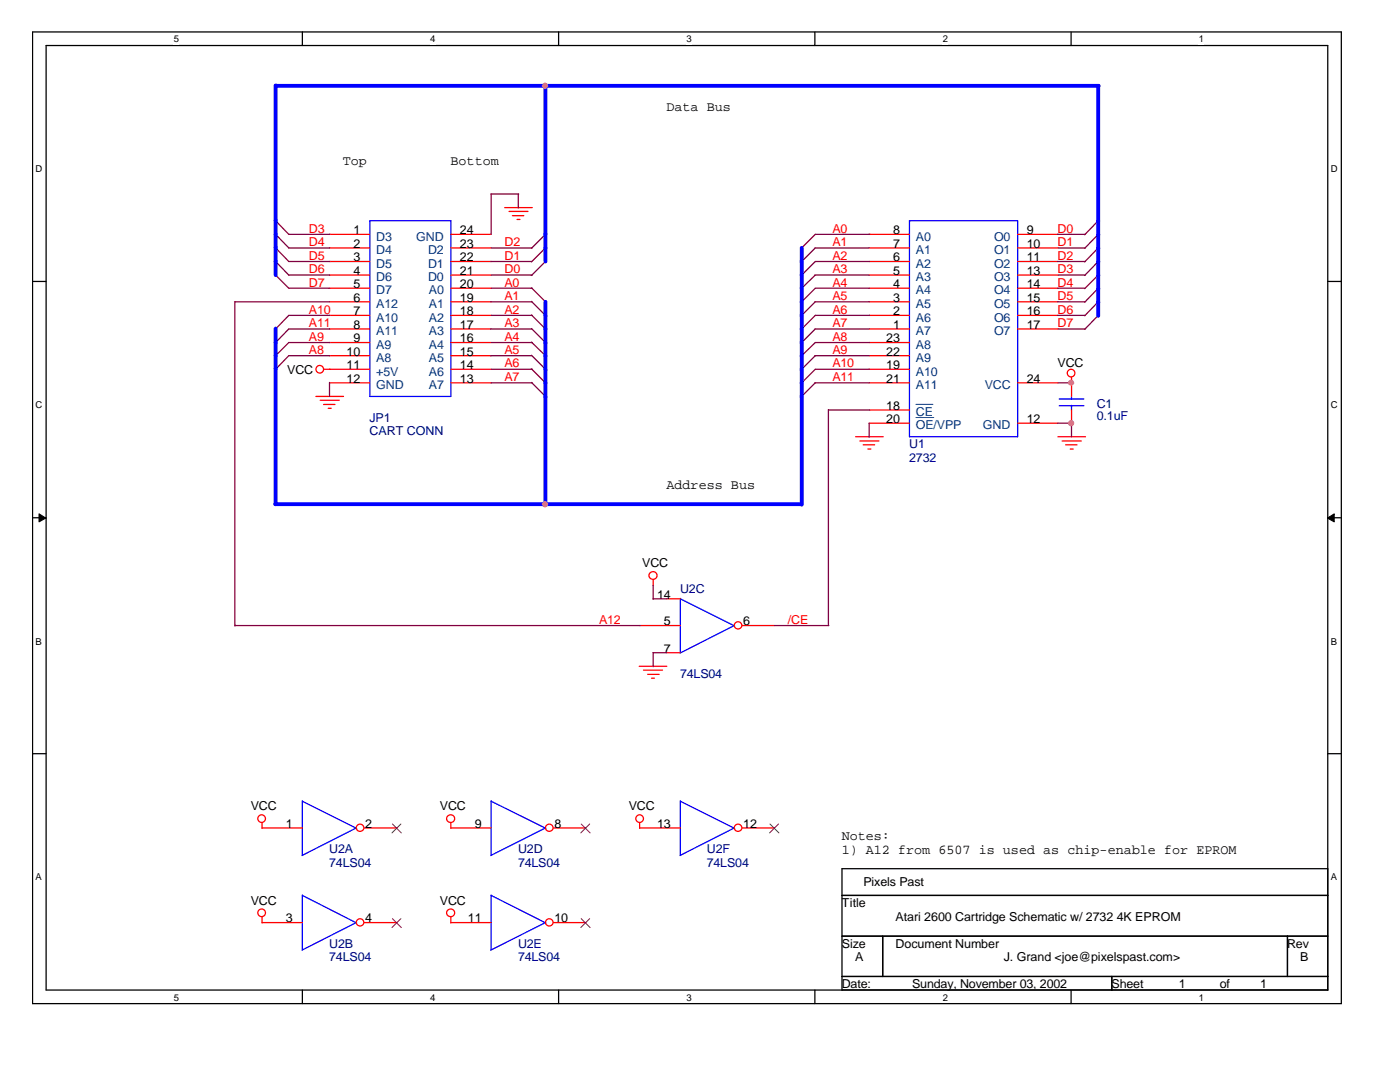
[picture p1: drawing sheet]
<svg xmlns="http://www.w3.org/2000/svg" width="279mm" height="216mm" viewBox="0 0 279 216" stroke-linecap="round" stroke-linejoin="round" font-family="sans-serif">
<path d="M6.5 6.4h261.2v193.9h-261.2zM9.2 9.1h255.8v188.5h-255.8z" fill="none" stroke="#000" stroke-width=".25"/>
<g fill="#fff">
<path d="M34.7 6.8h1v2.1h-1z"/>
<path d="M34.7 198h1v2.1h-1z"/>
</g>
<path d="M60.3 6.4v2.7M60.3 197.6v2.7" fill="none" stroke="#000" stroke-width=".25"/>
<g fill="#fff">
<path d="M85.9 6.8h1v2.1h-1z"/>
<path d="M85.9 198h1v2.1h-1z"/>
</g>
<path d="M111.5 6.4v2.7M111.5 197.6v2.7" fill="none" stroke="#000" stroke-width=".25"/>
<g fill="#fff">
<path d="M137 6.8h1v2.1h-1z"/>
<path d="M137 198h1v2.1h-1z"/>
</g>
<path d="M162.6 6.4v2.7M162.6 197.6v2.7" fill="none" stroke="#000" stroke-width=".25"/>
<g fill="#fff">
<path d="M188.1 6.8h1v2.1h-1z"/>
<path d="M188.1 198h1v2.1h-1z"/>
</g>
<path d="M213.8 6.4v2.7M213.8 197.6v2.7" fill="none" stroke="#000" stroke-width=".25"/>
<g fill="#fff">
<path d="M239.3 6.8h1v2.1h-1z"/>
<path d="M239.3 198h1v2.1h-1z"/>
<path d="M7.1 32.7h1.4v2.1h-1.4z"/>
<path d="M265.6 32.7h1.4v2.1h-1.4z"/>
<path d="M7.1 79.8h1.4v2.1h-1.4z"/>
<path d="M265.6 79.8h1.4v2.1h-1.4z"/>
</g>
<path d="M6.5 56.2h2.7M265 56.2h2.7" fill="none" stroke="#000" stroke-width=".25"/>
<g fill="#fff">
<path d="M7.1 126.9h1.3v2.1h-1.3z"/>
<path d="M265.6 126.9h1.3v2.1h-1.3z"/>
</g>
<path d="M6.5 103.3h2.7M265 103.3h2.7" fill="none" stroke="#000" stroke-width=".25"/>
<g fill="#000" stroke="#000" stroke-width=".2">
<path d="M7.8 102.5l1.3 .9-1.3 .7z" fill-rule="evenodd"/>
<path d="M264.9 103.4l1.4-.9v1.6z" fill-rule="evenodd"/>
</g>
<g fill="#fff">
<path d="M7.1 174h1.3v2.1h-1.3z"/>
<path d="M265.6 174h1.3v2.1h-1.3z"/>
</g>
<path d="M6.5 150.4h2.7M265 150.4h2.7M168 173.3h97v24.3h-97zM168 178.7h97M168 186.8h97M168 194.8h97M176.2 186.8v8M221.9 194.8v2.8M256.9 186.8v8" fill="none" stroke="#000" stroke-width=".25"/>
<g fill="none" stroke="#f00" stroke-width=".25">
<path d="M65.8 46.8h8M65.8 49.5h8M65.8 52.2h8M65.8 54.9h8M65.8 57.5h8M90 46.8h8M90 49.5h8M90 52.2h8M90 54.9h8M90 57.5h8M100.7 41.4h5.5M101.6 42.2h3.8"/>
<path d="M102.3 43h2.2M103.2 43.8h.6M173.5 46.8h8M173.5 49.5h8M173.5 52.2h8M173.5 54.9h8M173.5 57.5h8M203.1 46.8h8M203.1 49.5h8M203.1 52.2h8M203.1 54.9h8M203.1 57.5h8"/>
<path d="M63.1 79.1h5.5M63.9 79.9h3.8M64.7 73.7h9.1M65.8 60.2h8M65.8 62.9h8M65.8 65.6h8M65.8 68.4h8M65.8 71h8M65.8 76.4h8M90 73.7h8M90 60.2h8M90 62.9h8"/>
<path d="M90 65.6h8M90 68.4h8M90 71h8M90 76.4h8M173.5 73.7h8M173.5 60.2h8M173.5 62.9h8M173.5 65.6h8M173.5 68.4h8M173.5 71h8M173.5 76.4h8M203.1 60.2h8"/>
<path d="M203.1 62.9h8M203.1 65.6h8M203.1 76.4h8M213.8 75.3v3.8M64.6 80.7h2.3M65.5 81.5h.6M170.7 87.1h5.6M171.6 88h3.8M172.3 88.8h2.3M173.2 89.6h.6M173.5 81.8h8M173.5 84.4h8"/>
<path d="M203.1 84.4h8M211.1 87.1h5.5M212 88h3.8M212.7 88.8h2.2M213.6 89.6h.6M213.8 81.8v2.6M130.4 115.7v1.2M133.1 119.5h2.7M127.6 133h5.5M127.7 124.8h8.1M128.4 133.7h3.8M129.3 134.6h2.2"/>
<path d="M130 135.3h.6M133.1 130.2h2.7M148.1 124.8h6.5M52.3 164.2v1.1M52.3 165.2h8M72.7 165.2h6.5M90 164.2v1.1M90 165.2h8M110.5 165.2h6.4M127.7 164.2v1.1M127.7 165.2h8.1M148.1 165.2h6.5"/>
<path d="M52.3 183v1.2M52.3 184.1h8M72.7 184.1h6.5M90 183v1.2M90 184.1h8M110.5 184.1h6.4"/>
<circle cx="63.8" cy="73.7" r=".76"/>
<circle cx="213.8" cy="74.4" r=".76"/>
<circle cx="130.3" cy="114.8" r=".79"/>
<circle cx="147.3" cy="124.8" r=".74"/>
<circle cx="52.2" cy="163.3" r=".76"/>
<circle cx="71.9" cy="165.2" r=".74"/>
<circle cx="90" cy="163.4" r=".79"/>
<circle cx="109.6" cy="165.2" r=".74"/>
<circle cx="127.7" cy="163.3" r=".76"/>
<circle cx="147.3" cy="165.2" r=".74"/>
<circle cx="52.2" cy="182.1" r=".76"/>
<circle cx="71.9" cy="184.1" r=".74"/>
<circle cx="90" cy="182.2" r=".79"/>
<circle cx="109.6" cy="184.1" r=".74"/>
</g>
<g fill="none" stroke="#00f" stroke-width=".25">
<path d="M73.8 44.1h16.2v35h-16.2zM181.5 44.1h21.6v43h-21.6zM211.4 79.6h4.9M213.8 79.1v.6M211.4 81h4.9M213.8 80.9v.9M135.8 119.4v10.8M135.8 119.5l10.8 5.4M146.5 124.8l-10.8 5.5M60.3 159.9l10.9 5.4M60.3 159.8v10.8M98 159.8v10.8"/>
<path d="M98 159.9l10.9 5.4M135.8 159.9l10.8 5.4M135.8 159.8v10.8M60.3 178.6v10.9M60.3 178.7l10.9 5.5M71.1 165.2l-10.8 5.5M98 178.7l10.9 5.5M98 178.6v10.9M108.9 165.2l-11 5.5M146.5 165.2l-10.8 5.5M71.1 184.1l-10.8 5.5M108.9 184.1l-11 5.5"/>
</g>
<path d="M182.8 80.7h3.4M182.8 83.3h3.6" fill="none" stroke="#004080" stroke-width=".2"/>
<path d="M78.3 164.4l1.8 1.8M80 164.4l-1.8 1.8M116 164.4l1.8 1.8M117.7 164.4l-1.8 1.8M153.7 164.4l1.7 1.8M155.4 164.4l-1.8 1.8M78.3 183.3l1.8 1.8M80 183.3l-1.8 1.8M116 183.3l1.8 1.8M117.7 183.3l-1.8 1.8" fill="none" stroke="#804000" stroke-width=".2"/>
<g fill="none" stroke="#800040" stroke-width=".25">
<path d="M98 38.6v8.2M98 38.7h5.5M103.4 38.7v2.8M54.9 49.4l2.7 2.8h8.2M54.9 52.1l2.7 2.8h8.2M54.9 46.7l2.7 2.8h8.2M54.9 44l2.7 2.8h8.2M54.9 54.8l2.7 2.7h8.2M97.9 52.2h8.2M98 49.5h8.2M98 54.9h8.2M98 57.5h8.2"/>
<path d="M106.1 57.4l2.8 2.8M108.9 46.8l-2.8 2.8M108.9 49.5l-2.8 2.8M108.9 52.2l-2.8 2.8M162.6 49.5h10.9M162.6 54.9h10.9M162.7 49.5l-2.8 2.8M162.7 54.9l-2.8 2.7M173.5 46.8h-10.8l-2.8 2.8M173.5 52.2h-10.8l-2.8 2.8M173.5 57.5h-10.8l-2.8 2.8M211 52.2h5.6"/>
<path d="M211 46.8h5.6M211 57.5h5.6M211.1 49.5h5.5M211.1 54.9h5.5M219.2 57.5l-2.7 2.8M219.2 54.9l-2.7 2.7M219.2 44.1l-2.7 2.7M219.2 52.2l-2.7 2.8M219.2 49.5l-2.7 2.8M219.2 46.8l-2.7 2.8M46.8 60.2h19M46.9 60.2v64.7"/>
<path d="M65.8 76.3v2.8M65.8 62.9h-8.2l-2.7 2.8M65.8 65.6h-8.2l-2.7 2.8M65.8 68.4h-8.2l-2.7 2.7M65.8 71h-8.2l-2.7 2.8M97.9 60.2h8.2M97.9 65.6h8.2M97.9 71h8.2M98 76.4h8.2M98 62.9h8.2M98 68.4h8.2M98 73.7h8.2"/>
<path d="M106.1 60.1l2.8 2.8M106.1 62.8l2.8 2.8M106.1 65.6l2.8 2.8M106.1 68.3l2.8 2.7M106.1 70.9l2.8 2.8M106.1 73.6l2.8 2.8M106.1 76.3l2.8 2.8M162.6 76.4h10.9M162.6 60.2h10.9M162.6 65.6h10.9M162.6 71h10.9M162.7 60.2l-2.8 2.8"/>
<path d="M162.7 65.6l-2.8 2.8M162.7 71l-2.8 2.8M162.7 76.4l-2.8 2.8M173.5 62.9h-10.8l-2.8 2.8M173.5 68.4h-10.8l-2.8 2.7M173.5 73.7h-10.8l-2.8 2.8M211 62.9h5.6M211.1 76.4h2.8M211.1 60.2h5.5M211.1 65.6h5.5M219.2 62.9l-2.7 2.8M219.2 60.2l-2.7 2.8"/>
<path d="M165.3 81.7v43.1M165.3 81.8h8.2M173.5 84.4v2.8M211.1 84.4h2.8M213.8 84.4v2.7M130.3 119.5h2.8M130.4 116.8v2.8M46.9 124.8h80.8M130.3 130.2h2.8M130.4 130.2v2.8M154.6 124.8h10.8"/>
</g>
<path d="M55 17v37.9M55 17.1h164.3M108.9 17v35.2M219.2 17.1v45.9M160 49.5v51.2M55 65.6v35M108.9 60.2v40.5M54.9 100.6h105.1" fill="none" stroke="#00f" stroke-width=".76"/>
<g fill="#f0f" stroke="#f0f" stroke-width=".25">
<circle cx="213.8" cy="76.4" r=".48"/>
<circle cx="213.8" cy="84.4" r=".5"/>
<circle cx="108.8" cy="17.1" r=".5"/>
<circle cx="108.8" cy="100.6" r=".5"/>
</g>
<g font-size="2.7">
<text x="133" y="22.2">Data Bus</text>
<text x="68.4" y="32.9">Top</text>
<text x="89.9" y="32.9">Bottom</text>
<text x="133" y="97.6">Address Bus</text>
<text x="168" y="167.6">Notes:</text>
<text x="168" y="170.4">1) A12 from 6507 is used as chip-enable for EPROM</text>
</g>
<g font-size="2.5" fill="#f00">
<text x="61.6" y="46.4">D3</text>
<text x="166.1" y="46.4">A0</text>
<text x="211.1" y="46.4">D0</text>
<text x="61.6" y="49.1">D4</text>
<text x="61.6" y="51.8">D5</text>
<text x="100.7" y="49.1">D2</text>
<text x="100.7" y="51.8">D1</text>
<text x="166.1" y="49.1">A1</text>
<text x="166.1" y="51.8">A2</text>
<text x="211.1" y="51.8">D2</text>
<text x="211.1" y="49.1">D1</text>
<text x="61.6" y="54.5">D6</text>
<text x="61.6" y="57.2">D7</text>
<text x="100.7" y="54.5">D0</text>
<text x="100.7" y="57.2">A0</text>
<text x="100.7" y="59.9">A1</text>
<text x="166.1" y="54.5">A3</text>
<text x="166.1" y="57.2">A4</text>
<text x="166.1" y="59.9">A5</text>
<text x="211.1" y="59.9">D5</text>
<text x="211.1" y="54.5">D3</text>
<text x="211.1" y="57.2">D4</text>
<text x="61.6" y="62.6">A10</text>
<text x="61.6" y="65.3">A11</text>
<text x="100.7" y="62.6">A2</text>
<text x="100.7" y="65.3">A3</text>
<text x="166.1" y="62.6">A6</text>
<text x="166.1" y="65.3">A7</text>
<text x="211.1" y="62.6">D6</text>
<text x="211.1" y="65.3">D7</text>
<text x="61.6" y="68">A9</text>
<text x="61.6" y="70.7">A8</text>
<text x="100.7" y="68">A4</text>
<text x="100.7" y="70.7">A5</text>
<text x="166.1" y="68">A8</text>
<text x="166.1" y="70.7">A9</text>
<text x="100.7" y="73.3">A6</text>
<text x="100.7" y="76">A7</text>
<text x="166.1" y="73.3">A10</text>
<text x="166.1" y="76">A11</text>
<text x="119.6" y="124.5">A12</text>
<text x="157.2" y="124.5">/CE</text>
</g>
<g font-size="2.5">
<text x="70.5" y="46.7">1</text>
<text x="91.8" y="46.7">24</text>
<text x="178.2" y="46.7">8</text>
<text x="204.9" y="46.7">9</text>
<text x="70.5" y="49.4">2</text>
<text x="70.5" y="52.2">3</text>
<text x="91.8" y="52.2">22</text>
<text x="91.8" y="49.4">23</text>
<text x="178.2" y="49.4">7</text>
<text x="178.2" y="52.2">6</text>
<text x="204.9" y="49.4">10</text>
<text x="204.9" y="52.2">11</text>
<text x="70.5" y="54.9">4</text>
<text x="70.5" y="57.5">5</text>
<text x="91.8" y="54.9">21</text>
<text x="91.8" y="57.5">20</text>
<text x="178.2" y="54.9">5</text>
<text x="178.2" y="57.5">4</text>
<text x="204.9" y="54.9">13</text>
<text x="204.9" y="57.5">14</text>
<text x="70.5" y="60.2">6</text>
<text x="70.5" y="62.9">7</text>
<text x="70.5" y="65.6">8</text>
<text x="91.8" y="60.2">19</text>
<text x="91.8" y="62.9">18</text>
<text x="91.8" y="65.6">17</text>
<text x="178.2" y="60.2">3</text>
<text x="178.2" y="62.9">2</text>
<text x="178.2" y="65.6">1</text>
<text x="204.9" y="60.2">15</text>
<text x="204.9" y="62.9">16</text>
<text x="204.9" y="65.6">17</text>
<text x="69.2" y="71">10</text>
<text x="70.5" y="68.3">9</text>
<text x="91.8" y="68.3">16</text>
<text x="91.8" y="71">15</text>
<text x="176.9" y="68.3">23</text>
<text x="176.9" y="71">22</text>
<text x="57.3" y="74.7">VCC</text>
<text x="69.2" y="73.7">11</text>
<text x="69.2" y="76.4">12</text>
<text x="91.8" y="76.4">13</text>
<text x="91.8" y="73.7">14</text>
<text x="176.9" y="73.7">19</text>
<text x="176.9" y="76.4">21</text>
<text x="204.9" y="76.4">24</text>
<text x="211.1" y="73.3">VCC</text>
<text x="176.9" y="81.8">18</text>
<text x="176.9" y="84.4">20</text>
<text x="204.9" y="84.4">12</text>
<text x="128.2" y="113.2">VCC</text>
<text x="131.1" y="119.5">14</text>
<text x="132.5" y="124.8">5</text>
<text x="148.3" y="124.8">6</text>
<text x="132.5" y="130.2">7</text>
<text x="50" y="161.6">VCC</text>
<text x="87.8" y="161.6">VCC</text>
<text x="125.5" y="161.6">VCC</text>
<text x="57.1" y="165.2">1</text>
<text x="72.9" y="165.2">2</text>
<text x="94.7" y="165.2">9</text>
<text x="110.7" y="165.2">8</text>
<text x="131.1" y="165.2">13</text>
<text x="148.3" y="165.2">12</text>
<text x="172.3" y="176.8">Pixels Past</text>
<text x="50" y="180.5">VCC</text>
<text x="57.1" y="184.1">3</text>
<text x="72.9" y="184.1">4</text>
<text x="87.8" y="180.5">VCC</text>
<text x="93.4" y="184.1">11</text>
<text x="110.7" y="184.1">10</text>
<text x="168" y="181">Title</text>
<text x="178.7" y="183.7">Atari 2600 Cartridge Schematic w/ 2732 4K EPROM</text>
<text x="168" y="189.1">Size</text>
<text x="170.7" y="191.9">A</text>
<text x="178.7" y="189.1">Document Number</text>
<text x="200.3" y="191.9">J. Grand &lt;joe@pixelspast.com&gt;</text>
<text x="256.9" y="189.1">Rev</text>
<text x="259.5" y="191.9">B</text>
<text x="168" y="197.2">Date:</text>
<text x="182" y="197.2">Sunday, November 03, 2002</text>
<text x="221.8" y="197.2">Sheet</text>
<text x="235.3" y="197.2">1</text>
<text x="243.4" y="197.2">of</text>
<text x="251.5" y="197.2">1</text>
</g>
<g font-size="2.5" fill="#004080">
<text x="75.1" y="48">D3</text>
<text x="75.1" y="50.7">D4</text>
<text x="75.1" y="53.4">D5</text>
<text x="83.1" y="48">GND</text>
<text x="85.4" y="53.4">D1</text>
<text x="85.4" y="50.7">D2</text>
<text x="182.8" y="48">A0</text>
<text x="182.8" y="50.7">A1</text>
<text x="182.8" y="53.4">A2</text>
<text x="198.4" y="48">O0</text>
<text x="198.4" y="50.7">O1</text>
<text x="198.4" y="53.4">O2</text>
<text x="75.1" y="56.1">D6</text>
<text x="75.1" y="58.8">D7</text>
<text x="85.4" y="56.1">D0</text>
<text x="85.6" y="58.8">A0</text>
<text x="182.8" y="56.1">A3</text>
<text x="182.8" y="58.8">A4</text>
<text x="198.4" y="56.1">O3</text>
<text x="198.4" y="58.8">O4</text>
<text x="75.1" y="61.5">A12</text>
<text x="75.1" y="64.2">A10</text>
<text x="85.6" y="61.5">A1</text>
<text x="85.6" y="64.2">A2</text>
<text x="182.8" y="61.5">A5</text>
<text x="182.8" y="64.2">A6</text>
<text x="198.4" y="61.5">O5</text>
<text x="198.4" y="64.2">O6</text>
<text x="75.1" y="66.9">A11</text>
<text x="75.1" y="69.6">A9</text>
<text x="85.6" y="66.9">A3</text>
<text x="85.6" y="69.6">A4</text>
<text x="182.8" y="66.9">A7</text>
<text x="182.8" y="69.6">A8</text>
<text x="198.4" y="66.9">O7</text>
<text x="75.1" y="72.2">A8</text>
<text x="75.1" y="74.9">+5V</text>
<text x="75.1" y="77.6">GND</text>
<text x="85.6" y="77.6">A7</text>
<text x="85.6" y="72.2">A5</text>
<text x="85.6" y="74.9">A6</text>
<text x="182.8" y="72.2">A9</text>
<text x="182.8" y="74.9">A10</text>
<text x="182.8" y="77.6">A11</text>
<text x="196.5" y="77.6">VCC</text>
<text x="182.8" y="83.1">CE</text>
<text x="182.8" y="85.7">OE/VPP</text>
<text x="196.2" y="85.7">GND</text>
</g>
<g font-size="2.5" fill="#000080">
<text x="218.9" y="81.4">C1</text>
<text x="218.9" y="83.8">0.1uF</text>
<text x="73.7" y="84.2">JP1</text>
<text x="73.7" y="86.8">CART CONN</text>
<text x="181.4" y="89.5">U1</text>
<text x="181.4" y="92.2">2732</text>
<text x="135.7" y="118.3">U2C</text>
<text x="135.7" y="135.3">74LS04</text>
<text x="65.7" y="170.3">U2A</text>
<text x="65.7" y="173">74LS04</text>
<text x="103.4" y="170.3">U2D</text>
<text x="103.4" y="173">74LS04</text>
<text x="141.1" y="170.3">U2F</text>
<text x="141.1" y="173">74LS04</text>
<text x="65.7" y="189.1">U2B</text>
<text x="65.7" y="191.9">74LS04</text>
<text x="103.4" y="189.1">U2E</text>
<text x="103.4" y="191.9">74LS04</text>
</g>
<g font-size="1.9">
<text x="34.7" y="8.5">5</text>
<text x="85.9" y="8.5">4</text>
<text x="137" y="8.5">3</text>
<text x="188.1" y="8.5">2</text>
<text x="239.3" y="8.5">1</text>
<text x="7.1" y="34.4">D</text>
<text x="265.6" y="34.4">D</text>
<text x="7.1" y="81.4">C</text>
<text x="265.6" y="81.4">C</text>
<text x="7.1" y="128.6">B</text>
<text x="265.6" y="128.6">B</text>
<text x="7.1" y="175.7">A</text>
<text x="265.6" y="175.7">A</text>
<text x="34.7" y="199.6">5</text>
<text x="85.9" y="199.6">4</text>
<text x="137" y="199.6">3</text>
<text x="188.1" y="199.6">2</text>
<text x="239.3" y="199.6">1</text>
</g>
</svg>
